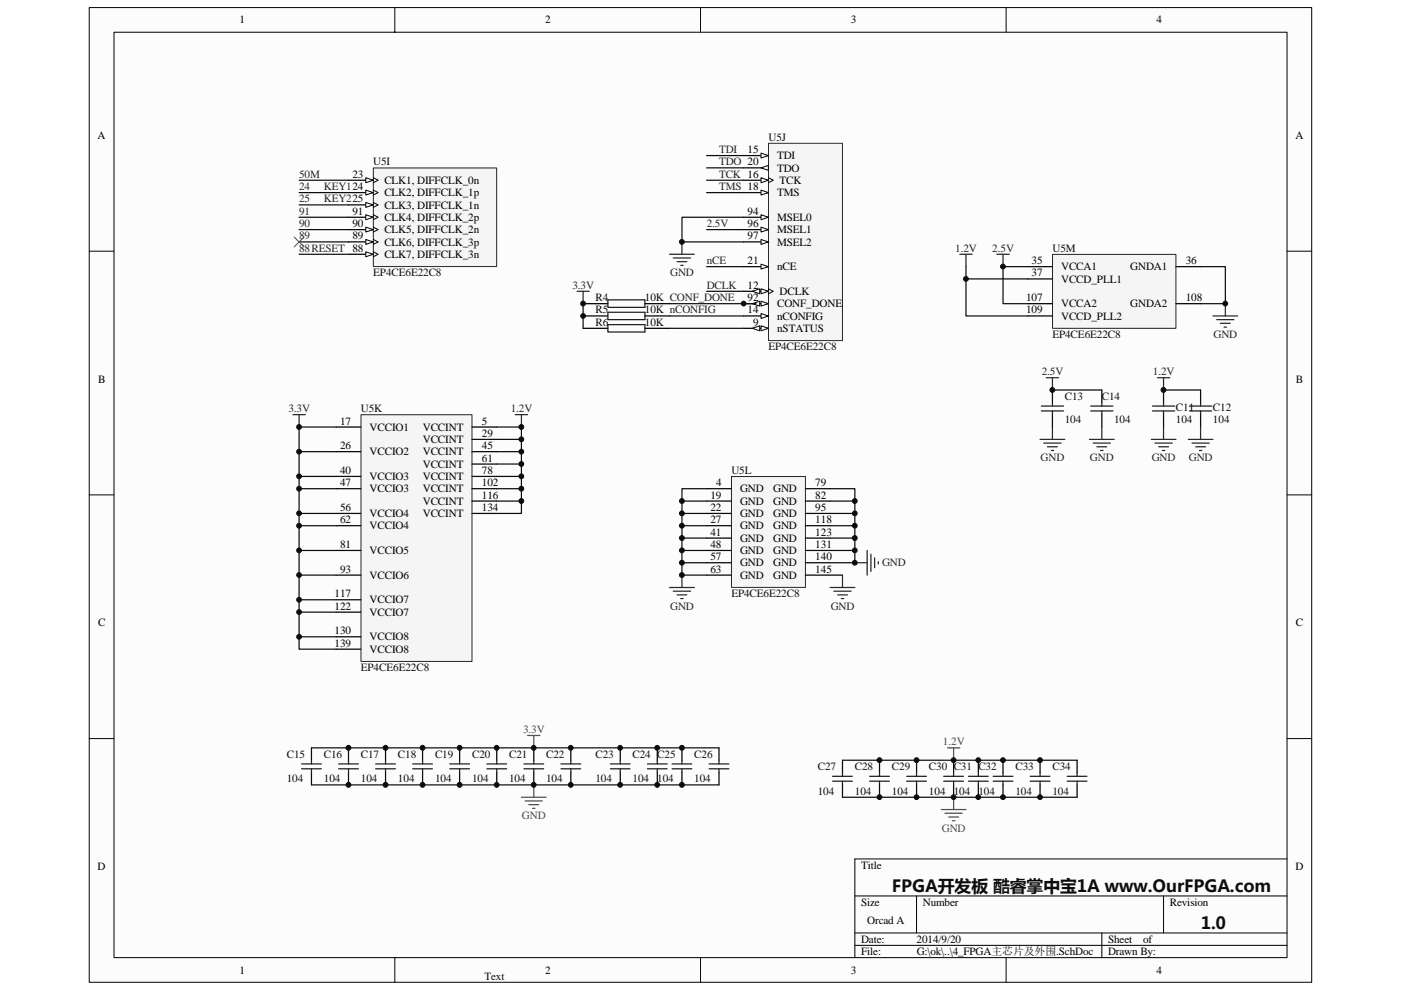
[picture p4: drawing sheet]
<svg xmlns="http://www.w3.org/2000/svg" width="297mm" height="210mm" viewBox="0 0 297 210" stroke-linecap="round" stroke-linejoin="round" font-family="sans-serif">
<path d="M18.9 1.6h259.2v206.7h-259.2z" fill="#fcfcfc"/>
<path d="M18.9 1.6h259.2v206.7h-259.2z" fill="none" stroke="#000" stroke-width=".21"/>
<path d="M24.2 6.9h248.7v196.2h-248.7z" fill="#fcfcfc"/>
<g fill="none" stroke="#000" stroke-width=".21">
<path d="M24.2 6.8h248.7v196.3h-248.7zM83.7 1.6v5.2M148.5 1.6v5.2M213.3 1.6v5.2M18.9 53.3h5.2M272.9 53.3h5.2M18.9 105h5.2M272.9 105h5.2M18.9 156.7h5.2M272.9 156.7h5.2M181.2 190h91.7M181.2 197.9h91.7"/>
<path d="M194.3 190v7.9M233.6 197.9v5.2M246.7 190v7.9M272.9 182.2h-91.7v20.9M83.7 203.1v5.3M148.5 203.1v5.3M181.2 200.5h91.7M213.3 203.1v5.3"/>
</g>
<path d="M76.6 88h23.5v52.3h-23.5z" fill="#f5f5f5"/>
<path d="M76.5 88h23.6v52.3h-23.6z" fill="none" stroke="#262626" stroke-width=".21"/>
<g fill="none" stroke="#000" stroke-width=".26">
<path d="M71.3 90.6h5.2M71.3 95.8h5.2M100.1 90.6h5.2M100.1 93.2h5.2M100.1 95.8h5.2M100.1 98.4h5.2M71.3 101h5.2M71.3 103.7h5.2M71.3 108.9h5.2M71.3 111.5h5.2M71.3 116.8h5.2M100.1 101h5.2"/>
<path d="M100.1 103.7h5.2M100.1 106.3h5.2M100.1 108.9h5.2M71.3 122h5.2M71.3 127.2h5.2M71.3 129.8h5.2M71.3 135.1h5.2M71.3 137.7h5.2"/>
</g>
<path d="M155.1 101.1h15.7v23.5h-15.7z" fill="#f5f5f5"/>
<path d="M155.1 101.1h15.7v23.5h-15.7z" fill="none" stroke="#262626" stroke-width=".21"/>
<g fill="none" stroke="#000" stroke-width=".26">
<path d="M149.8 106.3h5.3M149.8 111.5h5.3M149.8 114.1h5.3M149.8 116.8h5.3M149.8 119.4h5.3M149.8 108.9h5.3M149.8 103.7h5.3M170.8 106.3h5.2M170.8 111.5h5.2M170.8 114.1h5.2M170.8 116.8h5.2M170.8 119.4h5.2"/>
<path d="M170.8 108.9h5.2M170.8 103.7h5.2M149.8 122h5.3M170.8 122h7.8"/>
</g>
<path d="M223.2 54h26.1v15.6h-26.1z" fill="#f5f5f5"/>
<path d="M223.2 54h26.1v15.6h-26.1z" fill="none" stroke="#262626" stroke-width=".21"/>
<g fill="none" stroke="#000" stroke-width=".26">
<path d="M217.9 56.6h5.2M217.9 59.2h5.2M249.3 56.6h5.2M217.9 64.4h5.2M217.9 67h5.2M249.3 64.4h5.2M223.1 82.7v2.6M223.1 87.9v2.7M233.6 82.7v2.6M233.6 87.9v2.7M246.7 82.7v2.6M246.7 87.9v2.7"/>
<path d="M254.5 82.7v2.6M254.5 87.9v2.7"/>
</g>
<g fill="none" stroke="#262626" stroke-width=".26">
<path d="M203.5 53.9h2.6M204.8 53.9v2.7M211.3 53.9h2.7M212.7 53.9v2.7M257.2 67h5.2M258 67.8h3.6M258.7 68.6h2.1M259.5 69.4h.6M259.8 64.4v2.6M62.1 87.9h2.6M63.4 87.9v2.7M109.2 87.9h2.7"/>
<path d="M110.6 87.9v2.7M220.5 93.2h5.3M221.3 94h3.7M221.8 80.1h2.6M222.1 94.8h2.1M222.9 95.5h.5M223.1 80.1v2.6M223.1 90.6v2.6M231 93.2h5.2M231.8 94h3.6M232.6 94.8h2.1M233.3 95.5h.6"/>
<path d="M233.6 90.6v2.6M244.1 93.2h5.2M244.9 94h3.6M245.4 80.1h2.6M245.7 94.8h2.1M246.4 95.5h.6M246.7 80.1v2.6M246.7 90.6v2.6M251.9 93.2h5.3M252.7 94h3.7M253.5 94.8h2.1M254.3 95.5h.5"/>
<path d="M254.5 90.6v2.6M181.2 119.4h2.7M183.9 116.8v5.2M184.7 117.5v3.7M185.4 118.3v2.1M186.2 119.1v.5M142 124.6h5.2M142.7 125.4h3.7M143.5 126.2h2.1M144.3 127h.5M144.6 122v2.6M176 124.6h5.2"/>
<path d="M176.8 125.4h3.7M177.6 126.2h2.1M178.4 127h.5M178.6 122v2.6"/>
</g>
<g fill="none" stroke="#0e0e0e" stroke-width=".26">
<path d="M204.8 56.6v2.6M217.9 56.6h-5.2v7.8h5.2M217.9 59.2h-13.1v7.8h13.1M254.5 56.6h5.3v7.8h-5.3M63.4 95.8h7.9M71.3 90.6h-7.9v47.1h7.9M105.3 90.6h5.2v18.3h-5.2M105.3 95.8h5.2M105.3 93.2h5.2M105.3 98.4h5.2M223.1 82.7h10.5M246.7 82.7h7.8"/>
<path d="M63.4 101h7.9M63.4 103.7h7.9M63.4 108.9h7.9M63.4 111.5h7.9M63.4 116.8h7.9M105.3 101h5.2M105.3 103.7h5.2M105.3 106.3h5.2M144.6 108.9h5.2M144.6 111.5h5.2M144.6 116.8h5.2M144.6 106.3h5.2"/>
<path d="M144.6 114.1h5.2M144.6 119.4h5.2M149.8 103.7h-5.2v18.3h5.2M176 103.7h5.2v15.7h-5.2M176 108.9h5.2M176 111.5h5.2M176 116.8h5.2M176 106.3h5.2M176 114.1h5.2M63.4 122h7.9M63.4 127.2h7.9M63.4 129.8h7.9"/>
<path d="M63.4 135.1h7.9"/>
</g>
<g fill="none" stroke="#1c1c1c" stroke-width=".26">
<path d="M220.8 87.2h4.7M220.8 86.1h4.7M223.1 85.3v.8M223.1 87.2v.7M231.2 87.2h4.8M231.2 86.1h4.8M233.6 85.3v.8M233.6 87.2v.7M244.3 87.2h4.8M244.3 86.1h4.8M246.7 85.3v.8M246.7 87.2v.7"/>
<path d="M252.2 87.2h4.7M252.2 86.1h4.7M254.5 85.3v.8M254.5 87.2v.7"/>
</g>
<path d="M79.2 35.6h26.1v20.9h-26.1z" fill="#f5f5f5"/>
<path d="M79.2 35.6h26.1v20.9h-26.1z" fill="none" stroke="#262626" stroke-width=".21"/>
<path d="M73.9 38.2h5.2" fill="none" stroke="#000" stroke-width=".26"/>
<path d="M79.1 37.7l1.1 .5-1.1 .6" fill="none" stroke="#000" stroke-width=".21"/>
<path d="M77.6 37.7l1.5 .5-1.5 .6z" fill="#fcfcfc" stroke="#000" stroke-width=".21"/>
<path d="M73.9 40.9h5.2" fill="none" stroke="#000" stroke-width=".26"/>
<path d="M79.1 40.3l1.1 .6-1.1 .5" fill="none" stroke="#000" stroke-width=".21"/>
<path d="M77.6 40.3l1.5 .6-1.5 .5z" fill="#fcfcfc" stroke="#000" stroke-width=".21"/>
<path d="M73.9 43.5h5.2" fill="none" stroke="#000" stroke-width=".26"/>
<path d="M79.1 42.9l1.1 .6-1.1 .5" fill="none" stroke="#000" stroke-width=".21"/>
<path d="M77.6 42.9l1.5 .6-1.5 .5z" fill="#fcfcfc" stroke="#000" stroke-width=".21"/>
<path d="M73.9 46.1h5.2" fill="none" stroke="#000" stroke-width=".26"/>
<path d="M79.1 45.6l1.1 .5-1.1 .5" fill="none" stroke="#000" stroke-width=".21"/>
<path d="M77.6 45.6l1.5 .5-1.5 .5z" fill="#fcfcfc" stroke="#000" stroke-width=".21"/>
<path d="M73.9 48.7h5.2" fill="none" stroke="#000" stroke-width=".26"/>
<path d="M79.1 48.2l1.1 .5-1.1 .5" fill="none" stroke="#000" stroke-width=".21"/>
<path d="M77.6 48.2l1.5 .5-1.5 .5z" fill="#fcfcfc" stroke="#000" stroke-width=".21"/>
<path d="M73.9 51.3h5.2" fill="none" stroke="#000" stroke-width=".26"/>
<path d="M79.1 50.8l1.1 .5-1.1 .5" fill="none" stroke="#000" stroke-width=".21"/>
<path d="M77.6 50.8l1.5 .5-1.5 .5z" fill="#fcfcfc" stroke="#000" stroke-width=".21"/>
<path d="M73.9 53.9h5.2" fill="none" stroke="#000" stroke-width=".26"/>
<path d="M79.1 53.4l1.1 .5-1.1 .6" fill="none" stroke="#000" stroke-width=".21"/>
<path d="M77.6 53.4l1.5 .5-1.5 .6z" fill="#fcfcfc" stroke="#000" stroke-width=".21"/>
<path d="M63.4 38.2h10.5M63.4 40.9h10.5M63.4 43.5h10.5M63.4 46.1h10.5M63.4 48.7h10.5M63.4 51.3h10.5M63.4 53.9h10.5" fill="none" stroke="#0e0e0e" stroke-width=".26"/>
<path d="M62.4 50.3l2.1 2.1M64.5 50.3l-2.1 2.1" fill="none" stroke="#4c4c4c" stroke-width=".21"/>
<path d="M163 30.4h15.6v41.8h-15.6z" fill="#f5f5f5"/>
<path d="M162.9 30.4h15.7v41.8h-15.7z" fill="none" stroke="#262626" stroke-width=".21"/>
<path d="M157.7 33h5.2" fill="none" stroke="#000" stroke-width=".26"/>
<path d="M161.4 32.5l1.5 .5-1.5 .5z" fill="#fcfcfc" stroke="#000" stroke-width=".21"/>
<path d="M157.7 35.6h5.2" fill="none" stroke="#000" stroke-width=".26"/>
<path d="M161.4 35.6l1.5-.5v1z" fill="#fcfcfc" stroke="#000" stroke-width=".21"/>
<path d="M157.7 38.2h5.2" fill="none" stroke="#000" stroke-width=".26"/>
<path d="M162.9 37.7l1.1 .5-1.1 .6" fill="none" stroke="#000" stroke-width=".21"/>
<path d="M161.4 37.7l1.5 .5-1.5 .6z" fill="#fcfcfc" stroke="#000" stroke-width=".21"/>
<path d="M157.7 40.9h5.2" fill="none" stroke="#000" stroke-width=".26"/>
<path d="M161.4 40.3l1.5 .6-1.5 .5z" fill="#fcfcfc" stroke="#000" stroke-width=".21"/>
<path d="M157.7 46.1h5.2" fill="none" stroke="#000" stroke-width=".26"/>
<path d="M161.4 45.6l1.5 .5-1.5 .5z" fill="#fcfcfc" stroke="#000" stroke-width=".21"/>
<path d="M157.7 48.7h5.2" fill="none" stroke="#000" stroke-width=".26"/>
<path d="M161.4 48.2l1.5 .5-1.5 .5z" fill="#fcfcfc" stroke="#000" stroke-width=".21"/>
<path d="M157.7 51.3h5.2" fill="none" stroke="#000" stroke-width=".26"/>
<path d="M161.4 50.8l1.5 .5-1.5 .5z" fill="#fcfcfc" stroke="#000" stroke-width=".21"/>
<path d="M157.7 56.6h5.2" fill="none" stroke="#000" stroke-width=".26"/>
<path d="M161.4 56l1.5 .6-1.5 .5z" fill="#fcfcfc" stroke="#000" stroke-width=".21"/>
<path d="M157.7 61.8h5.2" fill="none" stroke="#000" stroke-width=".26"/>
<path d="M162.9 61.3l1.1 .5-1.1 .5" fill="none" stroke="#000" stroke-width=".21"/>
<g fill="#fcfcfc" stroke="#000" stroke-width=".21">
<path d="M161.4 61.3l1.5 .5-1.5 .5z"/>
<path d="M159.5 61.8l1.6-.5v1z"/>
</g>
<path d="M157.7 64.4h5.2" fill="none" stroke="#000" stroke-width=".26"/>
<g fill="#fcfcfc" stroke="#000" stroke-width=".21">
<path d="M161.4 63.9l1.5 .5-1.5 .5z"/>
<path d="M159.5 64.4l1.6-.5v1z"/>
</g>
<path d="M157.7 67h5.2" fill="none" stroke="#000" stroke-width=".26"/>
<path d="M161.4 66.5l1.5 .5-1.5 .5z" fill="#fcfcfc" stroke="#000" stroke-width=".21"/>
<path d="M157.7 69.6h5.2" fill="none" stroke="#000" stroke-width=".26"/>
<g fill="#fcfcfc" stroke="#000" stroke-width=".21">
<path d="M161.4 69.1l1.5 .5-1.5 .6z"/>
<path d="M159.5 69.6l1.6-.5v1.1z"/>
</g>
<g fill="none" stroke="#0e0e0e" stroke-width=".26">
<path d="M149.8 35.6h7.9M149.8 38.2h7.9M149.8 33h7.9M149.8 40.9h7.9M149.8 48.7h7.9M149.8 56.6h7.9M157.7 46.1h-13.1v5.2h13.1M123.6 64.4v5.2M142 67h15.7M142 69.6h15.7M142 64.4h18.3M149.8 61.8h7.9"/>
<path d="M66 158.6h86.4M66 166.5h86.4M178.6 161.2h49.8M178.6 169.1h49.8"/>
</g>
<g fill="none" stroke="#000" stroke-width=".26">
<path d="M123.6 64.4h5.3M123.6 67h5.3M123.6 69.6h5.3M136.7 64.4h5.3M136.7 67h5.3M136.7 69.6h5.3M66 158.6v2.6M73.9 158.6v2.6M81.7 158.6v2.6M89.6 158.6v2.6M97.4 158.6v2.6M105.3 158.6v2.6"/>
<path d="M113.2 158.6v2.6M121 158.6v2.6M131.5 158.6v2.6M139.4 158.6v2.6M144.6 158.6v2.6M152.4 158.6v2.6M66 163.9v2.6M73.9 163.9v2.6M81.7 163.9v2.6M89.6 163.9v2.6M97.4 163.9v2.6M105.3 163.9v2.6"/>
<path d="M113.2 163.9v2.6M121 163.9v2.6M131.5 163.9v2.6M139.4 163.9v2.6M144.6 163.9v2.6M152.4 163.9v2.6M178.6 161.2v2.7M178.6 166.5v2.6M186.5 161.2v2.7M186.5 166.5v2.6M194.3 161.2v2.7M194.3 166.5v2.6"/>
<path d="M202.2 161.2v2.7M202.2 166.5v2.6M207.4 161.2v2.7M207.4 166.5v2.6M212.7 161.2v2.7M212.7 166.5v2.6M220.5 161.2v2.7M220.5 166.5v2.6M228.4 161.2v2.7M228.4 166.5v2.6"/>
</g>
<g fill="none" stroke="#1c1c1c" stroke-width=".26">
<path d="M128.9 63.6h7.8v1.6h-7.8zM128.9 66.2h7.8v1.6h-7.8zM128.9 68.9h7.8v1.5h-7.8zM63.9 162h4.2M63.9 163.1h4.2M66 161.2v.8M66 163.1v.8M71.8 162h4.2M71.8 163.1h4.2M73.9 161.2v.8M73.9 163.1v.8M79.6 162h4.2"/>
<path d="M79.6 163.1h4.2M81.7 161.2v.8M81.7 163.1v.8M87.5 162h4.2M87.5 163.1h4.2M89.6 161.2v.8M89.6 163.1v.8M95.4 162h4.1M95.4 163.1h4.1M97.4 161.2v.8M97.4 163.1v.8M103.2 162h4.2"/>
<path d="M103.2 163.1h4.2M105.3 161.2v.8M105.3 163.1v.8M111.1 162h4.2M111.1 163.1h4.2M113.2 161.2v.8M113.2 163.1v.8M118.9 162h4.2M118.9 163.1h4.2M121 161.2v.8M121 163.1v.8M129.4 162h4.2"/>
<path d="M129.4 163.1h4.2M131.5 161.2v.8M131.5 163.1v.8M137.3 162h4.2M137.3 163.1h4.2M139.4 161.2v.8M139.4 163.1v.8M142.5 162h4.2M142.5 163.1h4.2M144.6 161.2v.8M144.6 163.1v.8M150.3 162h4.2"/>
<path d="M150.3 163.1h4.2M152.4 161.2v.8M152.4 163.1v.8M176.5 164.7h4.2M176.5 165.7h4.2M178.6 163.9v.8M178.6 165.7v.8M184.4 164.7h4.2M184.4 165.7h4.2M186.5 163.9v.8M186.5 165.7v.8M192.2 164.7h4.2"/>
<path d="M192.2 165.7h4.2M194.3 163.9v.8M194.3 165.7v.8M200.1 164.7h4.2M200.1 165.7h4.2M202.2 163.9v.8M202.2 165.7v.8M205.3 164.7h4.2M205.3 165.7h4.2M207.4 163.9v.8M207.4 165.7v.8M210.6 164.7h4.2"/>
<path d="M210.6 165.7h4.2M212.7 163.9v.8M212.7 165.7v.8M218.4 164.7h4.2M218.4 165.7h4.2M220.5 163.9v.8M220.5 165.7v.8M226.3 164.7h4.2M226.3 165.7h4.2M228.4 163.9v.8M228.4 165.7v.8"/>
</g>
<path d="M142 53.9h5.2M142.7 54.7h3.7M143.5 55.5h2.1M144.3 56.3h.5M144.6 51.3v2.6M122.3 61.8h2.6M123.6 61.8v2.6" fill="none" stroke="#262626" stroke-width=".26"/>
<g fill="none" stroke="#4c4c4c" stroke-width=".26">
<path d="M111.9 156h2.6M113.2 156v2.6M200.9 158.6h2.6M202.2 158.6v2.6M110.6 169.1h5.2M111.3 169.9h3.7M112.1 170.7h2.1M112.9 171.4h.5M113.2 166.5v2.6M199.6 171.7h5.2M200.4 172.5h3.6M201.1 173.3h2.1"/>
<path d="M201.9 174.1h.6M202.2 169.1v2.6"/>
</g>
<path d="M58.2 174.3h.1" fill="none" stroke="#4c4c4c" stroke-width=".21"/>
<g fill="#0e0e0e" stroke="#0e0e0e" stroke-width=".21">
<circle cx="63.4" cy="135.1" r=".51"/>
<circle cx="63.4" cy="129.8" r=".51"/>
<circle cx="63.4" cy="127.2" r=".51"/>
<circle cx="63.4" cy="122" r=".51"/>
<circle cx="63.4" cy="116.7" r=".51"/>
<circle cx="63.4" cy="111.5" r=".51"/>
<circle cx="63.4" cy="108.9" r=".51"/>
<circle cx="63.4" cy="103.7" r=".51"/>
<circle cx="63.4" cy="101" r=".51"/>
<circle cx="63.4" cy="95.8" r=".51"/>
<circle cx="63.4" cy="90.6" r=".52"/>
<circle cx="73.9" cy="166.5" r=".52"/>
<circle cx="73.9" cy="158.6" r=".52"/>
<circle cx="81.7" cy="166.5" r=".52"/>
<circle cx="81.7" cy="158.6" r=".52"/>
<circle cx="89.6" cy="166.5" r=".52"/>
<circle cx="89.6" cy="158.6" r=".52"/>
<circle cx="97.4" cy="166.5" r=".52"/>
<circle cx="97.4" cy="158.6" r=".52"/>
<circle cx="105.3" cy="166.5" r=".51"/>
<circle cx="105.3" cy="158.6" r=".51"/>
<circle cx="110.5" cy="106.3" r=".51"/>
<circle cx="110.5" cy="103.7" r=".51"/>
<circle cx="110.5" cy="101" r=".51"/>
<circle cx="110.5" cy="98.4" r=".51"/>
<circle cx="110.5" cy="95.8" r=".51"/>
<circle cx="110.5" cy="93.2" r=".51"/>
<circle cx="110.5" cy="90.6" r=".51"/>
<circle cx="113.1" cy="166.5" r=".51"/>
<circle cx="113.1" cy="158.6" r=".51"/>
<circle cx="121" cy="166.5" r=".51"/>
<circle cx="121" cy="158.6" r=".51"/>
<circle cx="123.6" cy="67" r=".51"/>
<circle cx="123.6" cy="64.4" r=".51"/>
<circle cx="131.5" cy="166.5" r=".51"/>
<circle cx="131.5" cy="158.6" r=".51"/>
<circle cx="139.3" cy="166.5" r=".51"/>
<circle cx="139.3" cy="158.6" r=".51"/>
<circle cx="144.6" cy="166.5" r=".52"/>
<circle cx="144.6" cy="158.6" r=".52"/>
<circle cx="144.6" cy="122" r=".52"/>
<circle cx="144.6" cy="119.4" r=".52"/>
<circle cx="144.6" cy="116.7" r=".51"/>
<circle cx="144.6" cy="114.1" r=".52"/>
<circle cx="144.6" cy="111.5" r=".52"/>
<circle cx="144.6" cy="108.9" r=".51"/>
<circle cx="144.6" cy="106.3" r=".52"/>
<circle cx="144.6" cy="51.3" r=".52"/>
<circle cx="157.7" cy="64.4" r=".51"/>
<circle cx="181.2" cy="119.4" r=".51"/>
<circle cx="181.2" cy="116.7" r=".51"/>
<circle cx="181.2" cy="114.1" r=".51"/>
<circle cx="181.2" cy="111.5" r=".51"/>
<circle cx="181.2" cy="108.9" r=".51"/>
<circle cx="181.2" cy="106.3" r=".51"/>
<circle cx="186.5" cy="169.1" r=".51"/>
<circle cx="186.5" cy="161.2" r=".51"/>
<circle cx="194.3" cy="169.1" r=".51"/>
<circle cx="194.3" cy="161.2" r=".51"/>
<circle cx="202.2" cy="169.1" r=".51"/>
<circle cx="202.2" cy="161.2" r=".51"/>
<circle cx="204.8" cy="59.2" r=".52"/>
<circle cx="207.4" cy="169.1" r=".51"/>
<circle cx="207.4" cy="161.2" r=".51"/>
<circle cx="212.7" cy="169.1" r=".51"/>
<circle cx="212.7" cy="161.2" r=".51"/>
<circle cx="212.7" cy="56.5" r=".51"/>
<circle cx="220.5" cy="169.1" r=".51"/>
<circle cx="220.5" cy="161.2" r=".51"/>
<circle cx="223.1" cy="82.7" r=".51"/>
<circle cx="246.7" cy="82.7" r=".52"/>
<circle cx="259.8" cy="64.4" r=".51"/>
</g>
<g font-size="3.6" fill="#0e0e0e">
<text x="189.1" y="189.1">FPGA开发板 酷睿掌中宝1A www.OurFPGA.com</text>
<text x="254.6" y="197">1.0</text>
</g>
<g font-size="2.4">
<text x="50.8" y="5">1</text>
<text x="115.6" y="5">2</text>
<text x="180.4" y="5">3</text>
<text x="245.2" y="5">4</text>
<text x="20.7" y="29.5">A</text>
<text x="274.7" y="29.5">A</text>
<text x="158.5" y="32.5">15</text>
<text x="164.8" y="33.8">TDI</text>
<text x="74.7" y="37.7">23</text>
<text x="81.5" y="39">CLK1, DIFFCLK_0n</text>
<text x="81.5" y="41.6">CLK2, DIFFCLK_1p</text>
<text x="164.8" y="36.4">TDO</text>
<text x="164.8" y="41.6">TMS</text>
<text x="165.3" y="39">TCK</text>
<text x="74.7" y="45.6">91</text>
<text x="81.5" y="44.2">CLK3, DIFFCLK_1n</text>
<text x="81.5" y="46.9">CLK4, DIFFCLK_2p</text>
<text x="158.5" y="45.6">94</text>
<text x="164.8" y="46.9">MSEL0</text>
<text x="74.7" y="48.2">90</text>
<text x="74.7" y="50.8">89</text>
<text x="81.5" y="49.5">CLK5, DIFFCLK_2n</text>
<text x="81.5" y="52.1">CLK6, DIFFCLK_3p</text>
<text x="158.5" y="48.2">96</text>
<text x="158.5" y="50.8">97</text>
<text x="164.8" y="49.5">MSEL1</text>
<text x="164.8" y="52.1">MSEL2</text>
<text x="81.5" y="54.7">CLK7, DIFFCLK_3n</text>
<text x="158.5" y="56">21</text>
<text x="164.8" y="57.3">nCE</text>
<text x="218.7" y="56">35</text>
<text x="218.7" y="58.6">37</text>
<text x="225" y="57.3">VCCA1</text>
<text x="225" y="59.9">VCCD_PLL1</text>
<text x="239.6" y="57.3">GNDA1</text>
<text x="251.4" y="56">36</text>
<text x="158.5" y="63.9">92</text>
<text x="158.5" y="61.3">12</text>
<text x="164.8" y="65.2">CONF_DONE</text>
<text x="165.3" y="62.6">DCLK</text>
<text x="217.6" y="63.9">107</text>
<text x="225" y="65.2">VCCA2</text>
<text x="239.6" y="65.2">GNDA2</text>
<text x="251.4" y="63.9">108</text>
<text x="158.5" y="66.5">14</text>
<text x="159.7" y="69.1">9</text>
<text x="164.8" y="67.8">nCONFIG</text>
<text x="164.8" y="70.4">nSTATUS</text>
<text x="217.6" y="66.5">109</text>
<text x="225" y="67.8">VCCD_PLL2</text>
<text x="20.8" y="81.2">B</text>
<text x="274.8" y="81.2">B</text>
<text x="72.1" y="90">17</text>
<text x="72.1" y="95.3">26</text>
<text x="78.4" y="91.4">VCCIO1</text>
<text x="89.6" y="91.4">VCCINT</text>
<text x="89.6" y="94">VCCINT</text>
<text x="102.2" y="90">5</text>
<text x="102.2" y="92.7">29</text>
<text x="102.2" y="95.3">45</text>
<text x="72.1" y="100.5">40</text>
<text x="78.4" y="96.6">VCCIO2</text>
<text x="78.4" y="101.8">VCCIO3</text>
<text x="89.6" y="96.6">VCCINT</text>
<text x="89.6" y="99.2">VCCINT</text>
<text x="89.6" y="101.8">VCCINT</text>
<text x="102.2" y="97.9">61</text>
<text x="102.2" y="100.5">78</text>
<text x="72.1" y="103.1">47</text>
<text x="78.4" y="104.4">VCCIO3</text>
<text x="89.6" y="104.4">VCCINT</text>
<text x="89.6" y="107.1">VCCINT</text>
<text x="102.2" y="103.1">102</text>
<text x="102.2" y="105.7">116</text>
<text x="150.6" y="105.7">19</text>
<text x="151.8" y="103.1">4</text>
<text x="156.9" y="107.1">GND</text>
<text x="156.9" y="104.4">GND</text>
<text x="163.9" y="107.1">GND</text>
<text x="163.9" y="104.4">GND</text>
<text x="172.9" y="105.7">82</text>
<text x="172.9" y="103.1">79</text>
<text x="72.1" y="108.4">56</text>
<text x="72.1" y="111">62</text>
<text x="78.4" y="109.7">VCCIO4</text>
<text x="78.4" y="112.3">VCCIO4</text>
<text x="89.6" y="109.7">VCCINT</text>
<text x="102.2" y="108.4">134</text>
<text x="150.6" y="111">27</text>
<text x="150.6" y="113.6">41</text>
<text x="150.6" y="108.4">22</text>
<text x="156.9" y="112.3">GND</text>
<text x="156.9" y="109.7">GND</text>
<text x="163.9" y="109.7">GND</text>
<text x="163.9" y="112.3">GND</text>
<text x="172.9" y="108.4">95</text>
<text x="172.9" y="111">118</text>
<text x="172.9" y="113.6">123</text>
<text x="72.1" y="116.2">81</text>
<text x="78.4" y="117.5">VCCIO5</text>
<text x="150.6" y="116.2">48</text>
<text x="150.6" y="118.8">57</text>
<text x="156.9" y="114.9">GND</text>
<text x="156.9" y="117.5">GND</text>
<text x="163.9" y="114.9">GND</text>
<text x="163.9" y="117.5">GND</text>
<text x="172.9" y="116.2">131</text>
<text x="172.9" y="118.8">140</text>
<text x="72.1" y="121.5">93</text>
<text x="78.4" y="122.8">VCCIO6</text>
<text x="150.6" y="121.5">63</text>
<text x="156.9" y="120.1">GND</text>
<text x="156.9" y="122.8">GND</text>
<text x="163.9" y="120.1">GND</text>
<text x="163.9" y="122.8">GND</text>
<text x="172.9" y="121.5">145</text>
<text x="70.9" y="126.7">117</text>
<text x="70.9" y="129.3">122</text>
<text x="78.4" y="128">VCCIO7</text>
<text x="78.4" y="130.6">VCCIO7</text>
<text x="20.8" y="132.9">C</text>
<text x="70.9" y="134.5">130</text>
<text x="70.9" y="137.2">139</text>
<text x="78.4" y="135.8">VCCIO8</text>
<text x="274.8" y="132.9">C</text>
<text x="78.4" y="138.5">VCCIO8</text>
<text x="20.7" y="184.6">D</text>
<text x="182.6" y="184.2">Title</text>
<text x="274.7" y="184.6">D</text>
<text x="182.6" y="192.1">Size</text>
<text x="183.9" y="196">Orcad A</text>
<text x="195.7" y="192.1">Number</text>
<text x="248" y="192.1">Revision</text>
<text x="182.6" y="199.9">Date:</text>
<text x="182.6" y="202.6">File:</text>
<text x="194.4" y="199.9">2014/9/20</text>
<text x="194.4" y="202.6">G:\ok\..\4_FPGA主芯片及外围.SchDoc</text>
<text x="234.9" y="202.6">Drawn By:</text>
<text x="234.9" y="199.9">Sheet</text>
<text x="242.3" y="199.9">of</text>
<text x="50.8" y="206.5">1</text>
<text x="115.6" y="206.5">2</text>
<text x="180.4" y="206.5">3</text>
<text x="245.2" y="206.5">4</text>
</g>
<g font-size="2.4" fill="#0e0e0e">
<text x="162.9" y="29.8">U5J</text>
<text x="79.1" y="35.1">U5I</text>
<text x="223.1" y="53.4">U5M</text>
<text x="79.1" y="58.6">EP4CE6E22C8</text>
<text x="126.3" y="63.9">R4</text>
<text x="136.7" y="63.9">10K CONF_DONE</text>
<text x="126.3" y="66.5">R5</text>
<text x="126.3" y="69.1">R6</text>
<text x="136.7" y="66.5">10K nCONFIG</text>
<text x="136.7" y="69.1">10K</text>
<text x="223.1" y="71.7">EP4CE6E22C8</text>
<text x="162.9" y="74.3">EP4CE6E22C8</text>
<text x="76.5" y="87.4">U5K</text>
<text x="225.8" y="84.8">C13</text>
<text x="225.8" y="89.8">104</text>
<text x="233.6" y="84.8">C14</text>
<text x="236.2" y="89.8">104</text>
<text x="249.3" y="87.2">C11</text>
<text x="249.3" y="89.8">104</text>
<text x="257.2" y="87.2">C12</text>
<text x="257.2" y="89.8">104</text>
<text x="155.1" y="100.5">U5L</text>
<text x="155.1" y="126.7">EP4CE6E22C8</text>
<text x="76.5" y="142.4">EP4CE6E22C8</text>
<text x="60.8" y="160.7">C15</text>
<text x="68.7" y="160.7">C16</text>
<text x="76.5" y="160.7">C17</text>
<text x="84.4" y="160.7">C18</text>
<text x="92.2" y="160.7">C19</text>
<text x="100.1" y="160.7">C20</text>
<text x="107.9" y="160.7">C21</text>
<text x="115.8" y="160.7">C22</text>
<text x="126.3" y="160.7">C23</text>
<text x="134.1" y="160.7">C24 C25</text>
<text x="147.2" y="160.7">C26</text>
<text x="60.8" y="165.9">104</text>
<text x="68.7" y="165.9">104</text>
<text x="76.5" y="165.9">104</text>
<text x="84.4" y="165.9">104</text>
<text x="92.2" y="165.9">104</text>
<text x="100.1" y="165.9">104</text>
<text x="107.9" y="165.9">104</text>
<text x="115.8" y="165.9">104</text>
<text x="126.3" y="165.9">104</text>
<text x="134.1" y="165.9">104</text>
<text x="139.4" y="165.9">104</text>
<text x="147.2" y="165.9">104</text>
<text x="173.4" y="163.3">C27</text>
<text x="181.2" y="163.3">C28</text>
<text x="189.1" y="163.3">C29</text>
<text x="197" y="163.3">C30</text>
<text x="202.2" y="163.3">C31</text>
<text x="207.4" y="163.3">C32</text>
<text x="215.3" y="163.3">C33</text>
<text x="223.1" y="163.3">C34</text>
<text x="173.4" y="168.6">104</text>
<text x="181.2" y="168.6">104</text>
<text x="189.1" y="168.6">104</text>
<text x="197" y="168.6">104</text>
<text x="202.2" y="168.6">104</text>
<text x="207.4" y="168.6">104</text>
<text x="215.3" y="168.6">104</text>
<text x="223.1" y="168.6">104</text>
<text x="102.7" y="207.8">Text</text>
</g>
<g font-size="2.4" fill="#262626">
<text x="152.5" y="32.5">TDI</text>
<text x="152.5" y="35.1">TDO 20</text>
<text x="63.4" y="37.7">50M</text>
<text x="63.4" y="40.3">24</text>
<text x="68.7" y="40.3">KEY124</text>
<text x="152.5" y="37.7">TCK 16</text>
<text x="152.5" y="40.3">TMS 18</text>
<text x="63.4" y="42.9">25</text>
<text x="63.4" y="45.6">91</text>
<text x="68.7" y="42.9">KEY225</text>
<text x="63.4" y="48.2">90</text>
<text x="63.4" y="50.8">89</text>
<text x="63.4" y="53.4">88RESET 88</text>
<text x="149.8" y="48.2">2.5V</text>
<text x="202.5" y="53.4">1.2V</text>
<text x="210.4" y="53.4">2.5V</text>
<text x="142.1" y="58.6">GND</text>
<text x="149.8" y="56">nCE</text>
<text x="121.4" y="61.3">3.3V</text>
<text x="149.8" y="61.3">DCLK</text>
<text x="257.3" y="71.7">GND</text>
<text x="220.9" y="79.6">2.5V</text>
<text x="244.4" y="79.6">1.2V</text>
<text x="61.1" y="87.4">3.3V</text>
<text x="108.3" y="87.4">1.2V</text>
<text x="220.6" y="97.9">GND</text>
<text x="231.1" y="97.9">GND</text>
<text x="244.2" y="97.9">GND</text>
<text x="252" y="97.9">GND</text>
<text x="187" y="120.1">GND</text>
<text x="142.1" y="129.3">GND</text>
<text x="176.1" y="129.3">GND</text>
</g>
<g font-size="2.4" fill="#4c4c4c">
<text x="110.9" y="155.5">3.3V</text>
<text x="199.9" y="158.1">1.2V</text>
<text x="110.7" y="173.8">GND</text>
<text x="199.7" y="176.4">GND</text>
</g>
</svg>
